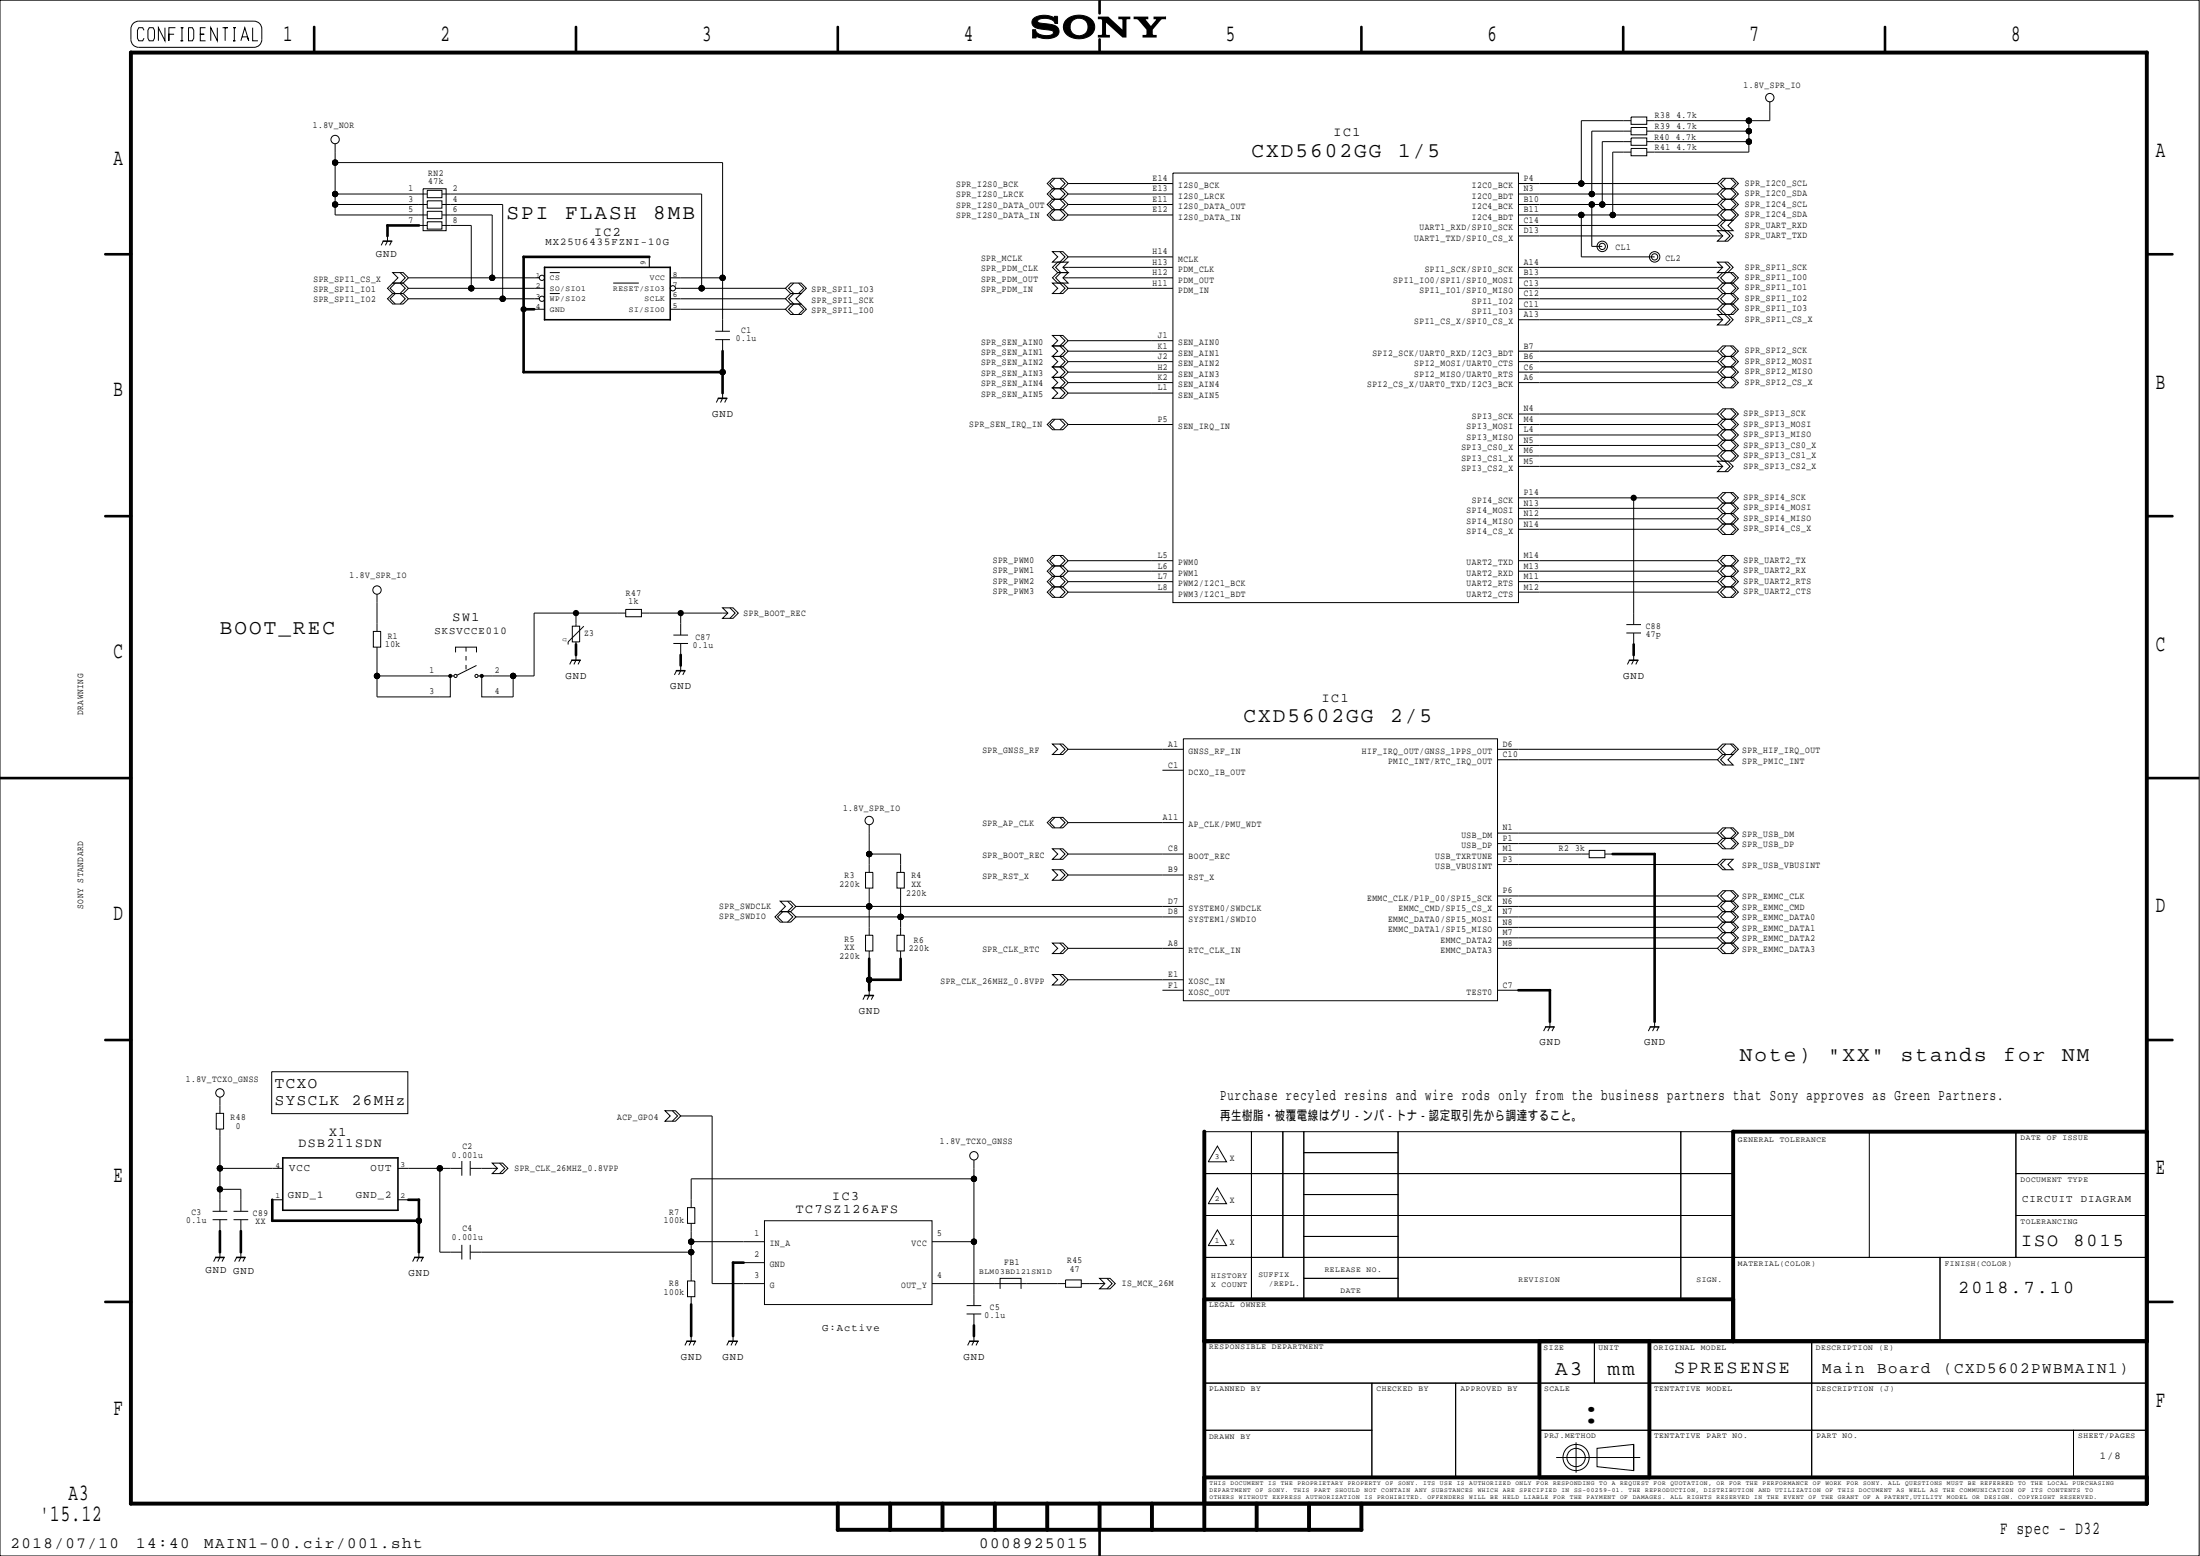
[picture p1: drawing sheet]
<svg xmlns="http://www.w3.org/2000/svg" width="420mm" height="297mm" viewBox="0 0 420 297" stroke-linecap="round" stroke-linejoin="round" font-family="sans-serif">
<g fill="none" stroke="#000" stroke-width=".19">
<path d="M0 0h420v297h-420zM25.4 4.5l.5-.3 .6-.2h22a1.5 1.5 0 0 1 1.5 1.5v2a1.5 1.5 0 0 1-1.5 1.5h-22a1.5 1.5 0 0 1-1.5-1.5v-2.3zM27.5 5.8l-.2-.5h-.8l-.2 .5v1.5l.2 .5h.8l.2-.5M28.5 5.3h.8l.2 .5v1.5l-.2 .5h-.8l-.2-.5v-1.5zM31.5 5.3v2.5l-1.2-2.5v2.5M33.5 5.3h-1.2v2.5v-1.3h1M34.5 5.3h.5h-.2v2.5h-.3h.5M36 5.3h.8l.2 .5v1.5l-.2 .5h-.8zM39.3 5.3h-1v1.2h.7h-.7v1.3h1M41.5 5.3v2.5l-1.2-2.5v2.5M42.5 5.3h1h-.5v2.5M44.5 5.3h.5h-.2v2.5h-.3h.5"/>
<path d="M46.3 7h1l.2 .8-.7-2.5-.8 2.5M48.3 5.3v2.5h1M197.4 3.5a4.3 4.3 0 0 1 4-.2v-.2h.6v1.4l-.5-.1a2.39 2.39 0 0 0-3-.7 .36 .36 0 0 0-.3 .4 .36 .36 0 0 0 .4 .3l.7 .1a4.2 4.2 0 0 1 2.7 .7 1.26 1.26 0 0 1 .1 1.4 1.26 1.26 0 0 1-1.2 .7 5.3 5.3 0 0 1-3.1-.3v.2h-.6v-1.5h.6a1.55 1.55 0 0 0 1.8 1.1 1.42 1.42 0 0 0 1.6-.5v-.2a3 3 0 0 0-2.1-.5l-1-.2a1.12 1.12 0 0 1-.9-.7 1.12 1.12 0 0 1 .2-1.2zM197.8 7v.2M201.4 3.1v.2M203.7 3.8l.7-.6 1.1-.3h1.1l1 .3 .7 .4 .6 .7 .2 .8-.2 .8-.6 .8-1.1 .6-1.3 .1-1.3-.3-.9-.6-.5-.8-.1-1zM222.6 3.2v.5M338 19.4v3.6h-23.5M64 31h74v32.2M64 27.4v13.6h17.6M64 39h17.6M64 37h17.6"/>
<path d="M80.8 36h4.4v8h-4.4zM81.6 38.3h2.8v1.4h-2.8zM81.6 36.3h2.8v1.4h-2.8zM84.4 39h11.6v18M84.4 37h49.6v18M200 37l1-1h2l1 1-1 1h-2zM200 39l1-1h2l1 1-1 1h-2zM201 34h2l1 1-1 1h-2l-1-1zM201.5 34l-1 1 1 1-1 1 1 1-1 1 1 1-1 1 1 1M202.4 34l1 1-1 1 1 1-1 1 1 1-1 1 1 1-1 1M204 39h20M204 37h20"/>
<path d="M204 35h20M224 33h66v82h-66zM290 39h38M290 37h38M290 35h38M304 39v8h2M311.5 26.3h3v1.4h-3zM311.5 28.3h3v1.4h-3zM311.5 22.3h3v1.4h-3zM311.5 24.3h3v1.4h-3zM311.5 27h-5.5v12M311.5 29h-3.5v12"/>
<path d="M311.5 23h-9.5v12M311.5 25h-7.5v12M314.5 27h19.5M314.5 25h19.5M328 37l1-1h2l1 1-1 1h-2zM329 34h2l1 1-1 1h-2l-1-1zM329 38h2l1 1-1 1h-2l-1-1zM329.6 34l-1 1 1 1-1 1 1 1-1 1 1 1-1 1 1 1-1 1 1 1M330.5 34l1 1-1 1 1 1-1 1 1 1-1 1 1 1-1 1M334 23v6h-19.5M73.2 46l-.4 .8M74 57l1-1h2l1 1-1 1h-2z"/>
<path d="M74 45v1l-.4 .8M74.8 46l-.4 .8M75 52h2l1 1-1 1h-2l1-1zM75 54h2l1 1-1 1h-2l-1-1zM75.5 54l-1 1 1 1-1 1 1 1M76.4 52l1 1-1 1 1 1-1 1 1 1-1 1M78 53h25M78 55h26M78 57h25M80 43h1.6M81.6 42.3h2.8v1.4h-2.8zM81.6 40.3h2.8v1.4h-2.8z"/>
<path d="M84.4 43h5.6v12M84.4 41h9.6v12M102 59h2M105 52h1.9M105 56h1.9M117.1 54h4.9M124 49v2M128 53h10M128 59h22M128 57h22M129 55h21M151 56h2l-1 1 1 1h-2l-1-1z"/>
<path d="M151 58h2l1 1-1 1h-2l-1-1zM151 54h2l1 1-1 1h-2l-1-1zM151.6 54l-1 1 1 1-1 1 1 1-1 1 1 1M152.5 58l1 1-1 1M152.5 54l1 1-1 1M201 54h2l1 1-1 1h-2l1-1zM201 48h2l1 1-1 1h-2l1-1zM201 51l1-1h2l-1 1 1 1h-2zM201 40h2l1 1-1 1h-2l-1-1zM202 52h2l-1 1 1 1h-2l-1-1zM202.4 54l1 1-1 1M202.4 48l1 1-1 1"/>
<path d="M202.6 50l-1 1 1 1-1 1 1 1M203 53h21M203 51h21M204 41h20M204 55h20M204 49h20M290 53h38M290 45h39M290 51h39M290 43h38M290 41h38M290 59h38"/>
<path d="M290 55h38M290 57h38M302 41v8h14M328 43l1-1h2l-1 1 1 1h-2zM328 44h2l1 1-1 1h-2l1-1zM328 50h2l1 1-1 1h-2l1-1zM328 57l1-1h2l1 1-1 1h-2zM329 40h2l1 1-1 1h-2l-1-1zM329 52h2l1 1-1 1h-2l-1-1zM329 54h2l1 1-1 1h-2l-1-1zM329 58h2l1 1-1 1h-2l-1-1zM329.4 44l1 1-1 1"/>
<path d="M329.4 50l1 1-1 1M329.6 52l-1 1 1 1-1 1 1 1-1 1 1 1-1 1 1 1M330.5 52l1 1-1 1 1 1-1 1 1 1-1 1 1 1-1 1M136.6 63.2h2.8M136.6 64.8h2.8M137.2 76l-.4 .8M138 64.8v2.2M138 75v1l-.4 .8M138.8 76l-.4 .8M201 64h2l1 1-1 1h-2l1-1zM201 66h2l1 1-1 1h-2l1-1zM201 68h2l1 1-1 1h-2l1-1z"/>
<path d="M201 70h2l1 1-1 1h-2l1-1zM201 72h2l1 1-1 1h-2l1-1zM201 74h2l1 1-1 1h-2l1-1zM202.4 64l1 1-1 1 1 1-1 1 1 1-1 1 1 1-1 1 1 1-1 1 1 1-1 1M204 73h20M204 71h20M204 69h20M204 67h20M204 75h20M204 65h20M290 61h39M290 79h38"/>
<path d="M290 73h38M290 71h38M290 69h38M290 67h38M328 60h2l1 1-1 1h-2l1-1zM328 71l1-1h2l1 1-1 1h-2zM328 79l1-1h2l1 1-1 1h-2zM329 66h2l1 1-1 1h-2l-1-1zM329 68h2l1 1-1 1h-2l-1-1zM329 72h2l1 1-1 1h-2l-1-1zM329.4 60l1 1-1 1M329.6 66l-1 1 1 1-1 1 1 1-1 1 1 1-1 1 1 1"/>
<path d="M329.6 78l-1 1 1 1-1 1 1 1-1 1 1 1-1 1 1 1-1 1 1 1M330.5 66l1 1-1 1 1 1-1 1 1 1-1 1 1 1-1 1M330.5 78l1 1-1 1 1 1-1 1 1 1-1 1 1 1-1 1 1 1-1 1M200 81l1-1h2l1 1-1 1h-2zM201.5 80l-1 1 1 1M202.4 80l1 1-1 1M204 81h20M290 89h39M290 99h38M290 97h38M290 95h38M290 87h38"/>
<path d="M290 85h38M290 83h38M290 81h38M312 95v24.2M328 88h2l1 1-1 1h-2l1-1zM328 85l1-1h2l1 1-1 1h-2zM328 99l1-1h2l1 1-1 1h-2zM329 80h2l1 1-1 1h-2l-1-1zM329 82h2l1 1-1 1h-2l-1-1zM329 86h2l1 1-1 1h-2l-1-1zM329 96h2l1 1-1 1h-2l-1-1zM329 94h2l1 1-1 1h-2l-1-1z"/>
<path d="M329.4 88l1 1-1 1M329.6 94l-1 1 1 1-1 1 1 1-1 1 1 1-1 1 1 1M330.5 94l1 1-1 1 1 1-1 1 1 1-1 1 1 1-1 1M72 113.4v7.1M109.3 119.5h1.4v3h-1.4zM110 117v2.5M111.5 119.5l-3 3v.5M119.5 116.3h3v1.4h-3zM119.5 117h-17.5v12h-10.7M122.5 117h16.5M130 117v4.2M138 116h2l1 1-1 1h-2l1-1z"/>
<path d="M139.4 116l1 1-1 1M200 109l1-1h2l1 1-1 1h-2zM200 111l1-1h2l1 1-1 1h-2zM200 113l1-1h2l1 1-1 1h-2zM200 107l1-1h2l1 1-1 1h-2zM201.5 106l-1 1 1 1-1 1 1 1-1 1 1 1-1 1 1 1M202.4 106l1 1-1 1 1 1-1 1 1 1-1 1 1 1-1 1M204 113h20M204 111h20M204 109h20M204 107h20M290 113h38"/>
<path d="M290 111h38M290 109h38M290 107h38M290 101h38M310.6 119.2h2.8M328 107l1-1h2l1 1-1 1h-2zM328 113l1-1h2l1 1-1 1h-2zM329 100h2l1 1-1 1h-2l-1-1zM329 108h2l1 1-1 1h-2l-1-1zM329 110h2l1 1-1 1h-2l-1-1zM329.6 106l-1 1 1 1-1 1 1 1-1 1 1 1-1 1 1 1M330.5 106l1 1-1 1 1 1-1 1 1 1-1 1 1 1-1 1"/>
<path d="M71.3 120.5h1.4v3h-1.4zM72 123.5v9.5h14v-4M72 129h14.7M87 124.5v-1h4v1M89 123.5v.9M89 125.2v.9M89 126.9v.9M91 127l-3.7 1.9M92 129v4h6v-4M109.2 126l-.4 .8M110 122.5v.5M110 125v1l-.4 .8"/>
<path d="M110.8 126l-.4 .8M128.6 122.8h2.8M128.6 121.2h2.8M129.2 128l-.4 .8M130 122.8v2.2M130 127v1l-.4 .8M130.8 128l-.4 .8M310.6 120.8h2.8M311.2 126l-.4 .8M312 120.8v2.2M312 125v1l-.4 .8M312.8 126l-.4 .8"/>
<path d="M166 157.4v9.1M200 157l1-1h2l1 1-1 1h-2zM201 142h2l1 1-1 1h-2l1-1zM201.5 156l-1 1 1 1M202.4 142l1 1-1 1M202.4 156l1 1-1 1M204 143h22M204 157h22M222 147h4M226 141h60v50h-60zM286 159h42M286 145h42"/>
<path d="M286 143h42M329 144h2l-1 1 1 1h-2l-1-1zM329 142h2l1 1-1 1h-2l-1-1zM329 158h2l1 1-1 1h-2l-1-1zM329.6 142l-1 1 1 1-1 1 1 1M329.6 158l-1 1 1 1-1 1 1 1M330.5 142l1 1-1 1M330.5 158l1 1-1 1 1 1-1 1M148 175l1-1h2l1 1-1 1h-2zM149 172h2l1 1-1 1h-2l1-1zM149.5 174l-1 1 1 1M150.4 172l1 1-1 1 1 1-1 1"/>
<path d="M152 175h74M152 173h74M165.3 178.5h1.4v3h-1.4zM165.3 166.5h1.4v3h-1.4zM166 169.5v9M166 163h6v3.5M171.3 178.5h1.4v3h-1.4zM171.3 166.5h1.4v3h-1.4zM172 169.5v9M201 162h2l1 1-1 1h-2l1-1zM201 166h2l1 1-1 1h-2l1-1zM202.4 162l1 1-1 1"/>
<path d="M202.4 166l1 1-1 1M204 163h22M204 167h22M286 163h17.5M286 179h42M286 177h42M286 175h42M286 173h42M286 171h42M286 165h42M286 161h42M303.5 162.3h3v1.4h-3z"/>
<path d="M306.5 163h1.5M328 161l1-1h2l1 1-1 1h-2zM329 164h2l-1 1 1 1h-2l-1-1zM329 178h2l1 1-1 1h-2l-1-1zM329 170h2l1 1-1 1h-2l-1-1zM329 172h2l1 1-1 1h-2l-1-1zM329 174h2l1 1-1 1h-2l-1-1zM329 176h2l1 1-1 1h-2l-1-1zM329.6 164l-1 1 1 1M329.6 170l-1 1 1 1-1 1 1 1-1 1 1 1-1 1 1 1-1 1 1 1-1 1 1 1M330.5 170l1 1-1 1 1 1-1 1 1 1-1 1 1 1-1 1 1 1-1 1 1 1-1 1M165.2 190l-.4 .8"/>
<path d="M166 181.5v1.5M166 189v1l-.4 .8M166.8 190l-.4 .8M172 181.5v1.5M201 180h2l1 1-1 1h-2l1-1zM201 186h2l1 1-1 1h-2l1-1zM202.4 180l1 1-1 1M202.4 186l1 1-1 1M204 181h22M204 187h22M222 189h4M286 189h4"/>
<path d="M286 181h42M295.2 196l-.4 .8M296 195v1l-.4 .8M296.8 196l-.4 .8M315.2 196l-.4 .8M316 195v1l-.4 .8M316.8 196l-.4 .8M329 180h2l1 1-1 1h-2l-1-1zM41.3 212.5h1.4v3h-1.4zM42 209.4v3.1M42 215.5v15.7M51.9 204.6h26v8h-26z"/>
<path d="M127 212h2l1 1-1 1h-2l1-1zM128.4 212l1 1-1 1M130 213h6v32h10M230 216h9v8h-9zM232.5 218.8l1.8 3h-3.5zM239 216h6v8h-6zM245 216h4v8h-4zM249 216h18v4h-18zM267 216h54v8h-54zM321 216h10v8h-10zM331 216h54v24h-54zM357 216v24"/>
<path d="M385 216h25v8h-25zM40.6 231.2h2.8M40.6 232.8h2.8M42 232.8v2.2M42 239v1l-.4 .8M42 223h12M42 227h4v4.2M44.6 231.2h2.8M44.6 232.8h2.8M46 232.8v2.2M46 239v1l-.4 .8M52 229h2"/>
<path d="M76 223h12.2M76 229h2M80 239v1l-.4 .8M84 223v16h4.2M88.2 221.6v2.8M88.2 237.6v2.8M89.8 223h5.2M89.8 221.6v2.8M89.8 237.6v2.8M89.8 239h42.2M94 222h2l1 1-1 1h-2l1-1zM95.4 222l1 1-1 1"/>
<path d="M131.3 230.5h1.4v3h-1.4zM132 233.5v11M132 237h14M146 233h32v16h-32zM178 237h8M186 221.4v27.8M186 225h-54v5.5M230 224h9v8h-9zM230 232h9v8h-9zM232.5 234.8l1.8 3h-3.5zM232.5 226.8l1.8 3h-3.5zM239 224h6v8h-6z"/>
<path d="M239 232h6v8h-6zM245 224h4v8h-4zM245 232h4v8h-4zM249 220h18v4h-18zM249 228h18v4h-18zM249 224h18v4h-18zM249 236h18v4h-18zM249 232h18v4h-18zM267 224h54v8h-54zM267 232h54v8h-54zM321 224h10v8h-10zM321 232h10v8h-10z"/>
<path d="M385 224h25v8h-25zM385 232h25v8h-25zM41.2 240l-.4 .8M42.8 240l-.4 .8M45.2 240l-.4 .8M46.8 240l-.4 .8M79.2 240l-.4 .8M80.8 240l-.4 .8M131.2 256l-.4 .8M131.3 244.5h1.4v3h-1.4zM132 247.5v1.5M132 255v1l-.4 .8"/>
<path d="M132.8 256l-.4 .8M139.2 256l-.4 .8M140 255v1l-.4 .8M140.8 256l-.4 .8M142 241h4M178 245h25.5M184.6 249.2h2.8M184.6 250.8h2.8M185.2 256l-.4 .8M186 250.8v2.2M186 255v1l-.4 .8M186.8 256l-.4 .8"/>
<path d="M191 246v-2h4v2M203.5 244.3h3v1.4h-3zM206.5 245h4.5M210 244h2l1 1-1 1h-2l1-1zM211.4 244l1 1-1 1M230 240h9v8h-9zM230 256h64v8h-64zM239 240h10v8h-10zM249 240h18v4h-18zM249 244h18v4h-18zM267 240h54v8h-54zM294 256h10.5v8h-10.5z"/>
<path d="M304.5 256h10.5v8h-10.5zM315 256h31v8h-31zM321 240h10v8h-10zM331 240h39.5v16h-39.5zM346 256h64v8h-64zM370.5 240h39.5v16h-39.5zM230 264h32v9h-32zM230 273h32v9h-32zM262 264h16v18h-16zM278 264h16v18h-16zM294 264h21v9h-21zM294 273h21v9h-21z"/>
<path d="M297.2 278.2h16.1M301 275.3v5.8M312 275.7v5l-7-.7v-3.5l7-.8v5M315 264h31v9h-31zM315 273h31v9h-31zM346 273h50v9h-50zM346 264h64v9h-64zM396 273h14v9h-14z"/>
<circle cx="206.1" cy="5.1" r="1.71"/>
<circle cx="338" cy="18.6" r=".8"/>
<circle cx="64" cy="26.6" r=".8"/>
<circle cx="103.5" cy="57" r=".5"/>
<circle cx="103.5" cy="53" r=".5"/>
<circle cx="128.5" cy="55" r=".5"/>
<circle cx="306" cy="47" r=".6"/>
<circle cx="306" cy="47" r="1"/>
<circle cx="316" cy="49" r=".6"/>
<circle cx="316" cy="49" r="1"/>
<circle cx="72" cy="112.6" r=".8"/>
<circle cx="86" cy="129" r=".3"/>
<circle cx="87" cy="129" r=".3"/>
<circle cx="91" cy="129" r=".3"/>
<circle cx="92" cy="129" r=".3"/>
<circle cx="166" cy="156.6" r=".8"/>
<circle cx="42" cy="208.6" r=".8"/>
<circle cx="186" cy="220.6" r=".8"/>
<circle cx="301" cy="278.2" r="2.5"/>
<circle cx="301" cy="278.2" r="1.75"/>
</g>
<g fill="#000">
<path d="M24.7 9.9a.37 .37 0 0 1 .4-.2 .37 .37 0 0 1 .3 .3v277a.37 .37 0 0 1-.4 .4 .37 .37 0 0 1-.4-.4zM24.7 9.9l.3-.2h385a.37 .37 0 0 1 .4 .3 .37 .37 0 0 1-.4 .4h-385a.37 .37 0 0 1-.3-.5zM59.8 5l.2-.1 .3 .3v4.8l-.3 .3-.2-.3zM109.8 5l.2-.1 .3 .3v4.8l-.3 .3-.2-.3zM159.8 5l.2-.1 .3 .3v4.8l-.3 .3-.2-.3zM159.9 5l.3 .2v4.8l-.2 .2-.1-.2zM197.4 3.5a4.3 4.3 0 0 1 4-.2v-.2h.6v1.4l-.5-.1a2.39 2.39 0 0 0-3-.7 .36 .36 0 0 0-.3 .4 .36 .36 0 0 0 .4 .3l.7 .1a4.2 4.2 0 0 1 2.7 .7 1.26 1.26 0 0 1 .1 1.4 1.26 1.26 0 0 1-1.2 .7 5.3 5.3 0 0 1-3.1-.3v.2h-.6v-1.5h.6a1.55 1.55 0 0 0 1.8 1.1 1.34 1.34 0 0 0 1.6-.5l-.1-.3-.3-.2-1.9-.2a1.56 1.56 0 0 1-1.8-1.3zM203.7 3.7a3.6 3.6 0 0 1 5.2 .6l.2 .8h-1.3a1.71 1.71 0 0 0-1.7-1.6 1.71 1.71 0 0 0-1.7 1.6h-1.3l.2-.7zM203.1 5.1h1.3a1.71 1.71 0 0 0 1.7 1.7 1.71 1.71 0 0 0 1.7-1.7h1.3a2.74 2.74 0 0 1-3.4 2.3 2.51 2.51 0 0 1-2.6-2.3zM209.7 3.2h2l2.7 2.5-.1-1.9-.7-.1v-.5h2.3v.5l-.8 .1v3.4h-.7l-3.2-2.9v2.2l.2 .2h.6v.5h-2.3v-.5h.6l.2-.3v-2.6l-.2-.1h-.6zM209.8 0h.5v2.5l-.3 .3-.2-.3zM209.8 7.4l.2-.1 .3 .2v2.5l-.3 .3-.2-.3z"/>
<path d="M216.5 3.2h2.8v.5l-.5 .1 1 1.2 1-1.2-.1-.1h-.4v-.5h2.3v.5l-.8 .1-1.6 1.9v.9l.7 .1v.5h-2.7v-.5l.7-.1 .1-.9-1.7-1.9-.8-.1zM259.8 5l.2-.1 .3 .3v4.8l-.3 .3-.2-.3zM309.9 4.9h.2l.2 .3v4.8l-.3 .3-.2-.3v-4.8zM359.9 4.9h.2l.1 .3v4.8l-.2 .3-.2-.3v-4.8zM409.7 9.9a.37 .37 0 0 1 .4-.2 .37 .37 0 0 1 .3 .3v277a.37 .37 0 0 1-.4 .4 .37 .37 0 0 1-.4-.4zM20 48.3h5l.3 .2-.3 .3h-4.9l-.2-.3zM73.1 45.9h1.7l.2 .1-.2 .2h-1.6l-.1-.2zM73.8 42.9l.2-.1 .3 .2v2l-.3 .3-.2-.3zM73.9 42.8h6.1l.3 .2-.3 .3h-6l-.2-.1zM99.8 48.9l.2-.1 .3 .2v10l-.3 .3-.2-.3zM99.8 58.9l.3-.1 .2 .2v12l-.3 .3-.2-.3zM99.8 48.9l.2-.1h24l.3 .2-.3 .3h-24l-.2-.1z"/>
<path d="M99.9 58.8h2.1l.3 .2-.3 .3h-2l-.2-.1zM103.9 50.9l.3 .1v10l-.2 .2-.1-.2zM103.9 51l24.1-.1 .2 .1-.2 .2h-24zM127.9 51l.2-.1 .1 .1v10l-.2 .2-.1-.2zM409.9 48.3h5l.2 .2-.2 .3h-4.9l-.2-.3zM99.9 70.8h38.1l.3 .2-.3 .3h-38l-.2-.1zM103.9 61l24.1-.1 .2 .1-.2 .2h-24zM137.1 76l1.7-.1 .2 .1-.2 .2h-1.6zM137.9 66.8h.2l.2 .2v4l-.3 .3-.2-.3v-4zM137.9 70.8h.2l.2 .2v4l-.3 .3-.2-.3v-4zM19.9 98.4l.2-.1h4.9l.3 .2-.3 .3h-4.9l-.2-.1zM409.9 98.3h5l.2 .2-.2 .3h-4.9l-.2-.3z"/>
<path d="M109.1 126l1.7-.1 .2 .1-.2 .2h-1.6zM109.9 122.8h.2l.2 .2v2l-.3 .3-.2-.3v-2zM129.1 128l1.7-.1 .2 .1-.2 .2h-1.6zM129.8 124.9l.2-.1 .3 .2v2l-.3 .3-.2-.3zM311.1 125.9h1.7l.2 .1-.2 .2h-1.6l-.1-.2zM311.9 122.8h.2l.2 .2v2l-.3 .3-.2-.3v-2zM0 148.3h25l.3 .2-.3 .3h-25zM409.9 148.3h10.1v.5h-10l-.2-.3zM307.8 162.9l.2-.1h8l.3 .2-.3 .3h-8l-.2-.1zM315.9 162.8h.2l.2 .2v32l-.3 .3-.2-.3v-32zM20 198.3h5l.3 .2-.3 .3h-4.9l-.2-.3zM165.1 190l1.7-.1 .2 .1-.2 .2h-1.6z"/>
<path d="M165.9 186.8h.2l.2 .2v2l-.3 .3-.2-.3v-2zM165.9 182.8h.2l.2 .2v4l-.3 .3-.2-.3v-4zM165.8 186.9l.2-.1h6l.3 .2-.3 .3h-6l-.2-.1zM171.9 182.8h.2l.2 .2v4l-.3 .3-.2-.3v-4zM289.9 188.8h6.1l.3 .2-.3 .3h-6l-.2-.3zM295.1 196l1.7-.1 .2 .1-.2 .2h-1.6zM295.9 188.8h.2l.2 .2v6l-.3 .3-.2-.3v-6zM315.1 196l1.7-.1 .2 .1-.2 .2h-1.6zM409.9 198.3h5l.2 .2-.2 .3h-4.9l-.2-.3zM229.7 215.9a.37 .37 0 0 1 .4-.2 .37 .37 0 0 1 .3 .3v71a.37 .37 0 0 1-.4 .4 .37 .37 0 0 1-.4-.4zM330.7 215.9a.37 .37 0 0 1 .4-.2 .37 .37 0 0 1 .3 .3v40a.37 .37 0 0 1-.4 .4 .37 .37 0 0 1-.4-.4zM330.7 215.9l.3-.2h79a.37 .37 0 0 1 .4 .3 .37 .37 0 0 1-.4 .4h-79a.37 .37 0 0 1-.3-.5z"/>
<path d="M409.7 215.9a.37 .37 0 0 1 .4-.2 .37 .37 0 0 1 .3 .3v40a.37 .37 0 0 1-.4 .4 .37 .37 0 0 1-.4-.4zM41.8 234.9l.2-.1 .3 .2v4l-.3 .3-.2-.3zM45.8 234.9l.2-.1 .3 .2v4l-.3 .3-.2-.3zM51.8 228.9l.2-.1 .3 .2v4l-.3 .3-.2-.3zM51.8 232.9l.2-.1h28l.3 .2-.3 .3h-28l-.2-.1zM53.9 220.9l.3 .1v10l-.2 .2-.1-.2zM53.9 230.9h22.1l.2 .1-.2 .2h-22l-.1-.2zM53.9 220.9h22.1l.2 .1-.2 .2h-22l-.1-.2zM75.9 220.9l.3 .1v10l-.2 .2-.1-.2zM77.9 228.8h2.1l.3 .2-.3 .3h-2l-.2-.3zM79.8 228.9l.2-.1 .3 .2v4l-.3 .3-.2-.3zM79.9 232.8h.2l.2 .2v6l-.3 .3-.2-.3v-6z"/>
<path d="M19.9 248.4l.2-.1h4.9l.3 .2-.3 .3h-4.9l-.2-.1zM41.1 240l1.7-.1 .2 .1-.2 .2h-1.6zM45.1 239.9h1.7l.2 .1-.2 .2h-1.6l-.1-.2zM79.1 239.9h1.7l.2 .1-.2 .2h-1.6l-.1-.2zM131.1 256l1.7-.1 .2 .1-.2 .2h-1.6zM131.9 248.8h.2l.2 .2v6l-.3 .3-.2-.3v-6zM139.1 256l1.7-.1 .2 .1-.2 .2h-1.6zM139.8 240.9l.2-.1 .3 .2v14l-.3 .3-.2-.3zM139.8 240.9l.2-.1h2l.3 .2-.3 .3h-2l-.2-.1zM185.1 256l1.7-.1 .2 .1-.2 .2h-1.6zM185.9 252.8h.2l.2 .2v2l-.3 .3-.2-.3v-2zM229.7 247.9a.37 .37 0 0 1 .4-.2 .37 .37 0 0 1 .3 .3v8a.37 .37 0 0 1-.4 .4 .37 .37 0 0 1-.4-.4z"/>
<path d="M229.8 255.7h180.2a.37 .37 0 0 1 .4 .3 .37 .37 0 0 1-.4 .4h-180a.37 .37 0 0 1-.4-.3 .37 .37 0 0 1 .2-.4zM229.8 247.7h101.2a.37 .37 0 0 1 .4 .3 .37 .37 0 0 1-.4 .4h-101a.37 .37 0 0 1-.4-.3 .37 .37 0 0 1 .2-.4zM229.8 255.7h101.2a.37 .37 0 0 1 .4 .3 .37 .37 0 0 1-.4 .4h-101a.37 .37 0 0 1-.4-.3 .37 .37 0 0 1 .2-.4zM293.7 255.9a.37 .37 0 0 1 .4-.2 .37 .37 0 0 1 .3 .3v26a.37 .37 0 0 1-.4 .4 .37 .37 0 0 1-.4-.4zM293.8 255.7h21.2a.37 .37 0 0 1 .4 .3 .37 .37 0 0 1-.4 .4h-21a.37 .37 0 0 1-.4-.3 .37 .37 0 0 1 .2-.4zM314.8 255.7a.37 .37 0 0 1 .6 .3v26a.37 .37 0 0 1-.4 .4 .37 .37 0 0 1-.4-.4v-26zM330.7 247.9a.37 .37 0 0 1 .4-.2 .37 .37 0 0 1 .3 .3v8a.37 .37 0 0 1-.4 .4 .37 .37 0 0 1-.4-.4zM330.8 255.7h79.2a.37 .37 0 0 1 .4 .3 .37 .37 0 0 1-.4 .4h-79a.37 .37 0 0 1-.4-.3 .37 .37 0 0 1 .2-.4zM409.9 248.3h5l.2 .2-.2 .3h-4.9l-.2-.3zM24.7 286.9l.3-.2h385a.37 .37 0 0 1 .4 .3 .37 .37 0 0 1-.4 .4h-385a.37 .37 0 0 1-.3-.5zM159.8 286.7a.37 .37 0 0 1 .6 .3v5a.37 .37 0 0 1-.4 .4 .37 .37 0 0 1-.4-.4v-5zM159.8 291.7h100.2a.37 .37 0 0 1 .4 .3 .37 .37 0 0 1-.4 .4h-100a.37 .37 0 0 1-.4-.3 .37 .37 0 0 1 .2-.4z"/>
<path d="M169.7 286.9a.37 .37 0 0 1 .4-.2 .37 .37 0 0 1 .3 .3v5a.37 .37 0 0 1-.4 .4 .37 .37 0 0 1-.4-.4zM179.8 286.7a.37 .37 0 0 1 .6 .3v5a.37 .37 0 0 1-.4 .4 .37 .37 0 0 1-.4-.4v-5zM189.7 286.9a.37 .37 0 0 1 .4-.2 .37 .37 0 0 1 .3 .3v5a.37 .37 0 0 1-.4 .4 .37 .37 0 0 1-.4-.4zM199.8 286.7a.37 .37 0 0 1 .6 .3v5a.37 .37 0 0 1-.4 .4 .37 .37 0 0 1-.4-.4v-5zM209.7 286.9a.37 .37 0 0 1 .4-.2 .37 .37 0 0 1 .3 .3v5a.37 .37 0 0 1-.4 .4 .37 .37 0 0 1-.4-.4zM209.8 291.9l.2-.1 .3 .2v5h-.5zM219.8 286.7a.37 .37 0 0 1 .6 .3v5a.37 .37 0 0 1-.4 .4 .37 .37 0 0 1-.4-.4v-5zM229.7 281.9a.37 .37 0 0 1 .4-.2 .37 .37 0 0 1 .3 .3v5a.37 .37 0 0 1-.4 .4 .37 .37 0 0 1-.4-.4zM229.7 286.9a.37 .37 0 0 1 .4-.2 .37 .37 0 0 1 .3 .3v5a.37 .37 0 0 1-.4 .4 .37 .37 0 0 1-.4-.4zM229.7 281.9l.3-.2h180a.37 .37 0 0 1 .4 .3 .37 .37 0 0 1-.4 .4h-180a.37 .37 0 0 1-.3-.5zM229.7 286.9l.3-.2h180a.37 .37 0 0 1 .4 .3 .37 .37 0 0 1-.4 .4h-180a.37 .37 0 0 1-.3-.5zM239.8 286.7a.37 .37 0 0 1 .6 .3v5a.37 .37 0 0 1-.4 .4 .37 .37 0 0 1-.4-.4v-5z"/>
<path d="M249.8 286.7a.37 .37 0 0 1 .6 .3v5a.37 .37 0 0 1-.4 .4 .37 .37 0 0 1-.4-.4v-5zM259.7 286.9a.37 .37 0 0 1 .4-.2 .37 .37 0 0 1 .3 .3v5a.37 .37 0 0 1-.4 .4 .37 .37 0 0 1-.4-.4zM293.7 281.9l.3-.2h21a.37 .37 0 0 1 .4 .3 .37 .37 0 0 1-.4 .4h-21a.37 .37 0 0 1-.3-.5zM409.7 281.9a.37 .37 0 0 1 .4-.2 .37 .37 0 0 1 .3 .3v5a.37 .37 0 0 1-.4 .4 .37 .37 0 0 1-.4-.4z"/>
<circle cx="64" cy="39" r=".6"/>
<circle cx="64" cy="37" r=".6"/>
<circle cx="64" cy="31" r=".6"/>
<circle cx="302" cy="35" r=".6"/>
<circle cx="304" cy="39" r=".6"/>
<circle cx="304" cy="37" r=".6"/>
<circle cx="306" cy="39" r=".6"/>
<circle cx="334" cy="27" r=".6"/>
<circle cx="334" cy="25" r=".6"/>
<circle cx="334" cy="23" r=".6"/>
<circle cx="90" cy="55" r=".6"/>
<circle cx="94" cy="53" r=".6"/>
<circle cx="96" cy="57" r=".6"/>
<circle cx="100" cy="59" r=".6"/>
<circle cx="134" cy="55" r=".6"/>
<circle cx="138" cy="53" r=".6"/>
<circle cx="302" cy="41" r=".6"/>
<circle cx="308" cy="41" r=".6"/>
<circle cx="138" cy="71" r=".6"/>
<circle cx="312" cy="95" r=".6"/>
<circle cx="110" cy="117" r=".6"/>
<circle cx="130" cy="117" r=".6"/>
<circle cx="72" cy="129" r=".6"/>
<circle cx="86" cy="129" r=".3"/>
<circle cx="92" cy="129" r=".3"/>
<circle cx="98" cy="129" r=".6"/>
<circle cx="166" cy="173" r=".6"/>
<circle cx="166" cy="163" r=".6"/>
<circle cx="172" cy="175" r=".6"/>
<circle cx="166" cy="187" r=".6"/>
<circle cx="42" cy="227" r=".6"/>
<circle cx="42" cy="223" r=".6"/>
<circle cx="80" cy="233" r=".6"/>
<circle cx="84" cy="223" r=".6"/>
<circle cx="132" cy="239" r=".6"/>
<circle cx="132" cy="237" r=".6"/>
<circle cx="186" cy="225" r=".6"/>
<circle cx="186" cy="237" r=".6"/>
</g>
<text font-size="8" x="301.5" y="272.5">:</text>
<g font-size="4.5">
<text x="54.1" y="7.8">1</text>
<text x="84.1" y="7.8">2</text>
<text x="134.1" y="7.8">3</text>
<text x="184.1" y="7.8">4</text>
<text x="234.1" y="7.8">5</text>
<text x="284.1" y="7.8">6</text>
<text x="334.1" y="7.8">7</text>
<text x="384.1" y="7.8">8</text>
<text x="411.7" y="30">A</text>
<text x="21.7" y="31.5">A</text>
<text x="21.7" y="75.7">B</text>
<text x="411.7" y="74.2">B</text>
<text x="21.7" y="125.7">C</text>
<text x="411.7" y="124.2">C</text>
<text x="21.7" y="175.7">D</text>
<text x="411.7" y="174.2">D</text>
<text x="21.7" y="225.7">E</text>
<text x="411.7" y="224.2">E</text>
<text x="411.7" y="268.6">F</text>
<text x="21.7" y="270.1">F</text>
<text x="13.1" y="286.3">A3</text>
<text x="7.6" y="290.3">'15.12</text>
</g>
<g font-size="4">
<text x="239" y="30">CXD5602GG</text>
<text x="267" y="30">1/5</text>
<text x="96.8" y="41.8">SPI</text>
<text x="108" y="41.8">FLASH</text>
<text x="124.8" y="41.8">8MB</text>
<text x="42" y="121">BOOT_REC</text>
<text x="237.5" y="137.8">CXD5602GG</text>
<text x="265.5" y="137.8">2/5</text>
<text x="332.2" y="202.5">Note)</text>
<text x="349.1" y="202.5">&quot;XX&quot;</text>
<text x="363.1" y="202.5">stands</text>
<text x="382.7" y="202.5">for</text>
<text x="393.9" y="202.5">NM</text>
<text x="297" y="262.5">A3</text>
<text x="307" y="262.5">mm</text>
</g>
<g font-size="3.5">
<text x="386" y="237.8">ISO</text>
<text x="396" y="237.8">8015</text>
<text x="374" y="246.8">2018.7.10</text>
<text x="319.7" y="262">SPRESENSE</text>
<text x="382" y="292.8">F spec - D32</text>
</g>
<g font-size="3">
<text x="52.5" y="207.8">TCXO</text>
<text x="52.5" y="211">SYSCLK</text>
<text x="67.2" y="211">26MHz</text>
<text x="233" y="210">Purchase recyled resins and wire rods only from the business partners that Sony approves as Green Partners.</text>
<text x="348" y="262">Main</text>
<text x="358.5" y="262">Board</text>
<text x="371.1" y="262">(CXD5602PWBMAIN1)</text>
<text x="2" y="295.5">2018/07/10</text>
<text x="26" y="295.5">14:40</text>
<text x="39" y="295.5">MAIN1-00.cir/001.sht</text>
<text x="187" y="295.5">0008925015</text>
</g>
<g font-size="2.5">
<text x="254.7" y="26">IC1</text>
<text x="113.5" y="45">IC2</text>
<text x="86.5" y="118.5">SW1</text>
<text x="252.4" y="134">IC1</text>
<text x="233" y="213.8">再生樹脂・被覆電線はグリ－ンパ－トナ－認定取引先から調達すること。</text>
<text x="57" y="219">DSB211SDN</text>
<text x="62.9" y="216.8">X1</text>
<text x="152" y="231.6">TC7SZ126AFS</text>
<text x="159" y="229">IC3</text>
</g>
<g font-size="2">
<text x="104.2" y="46.8">MX25U6435FZNI-10G</text>
<text x="71.8" y="49">GND</text>
<text x="136" y="79.5">GND</text>
<text x="83" y="121">SKSVCCE010</text>
<text x="108" y="129.5">GND</text>
<text x="128" y="131.5">GND</text>
<text x="310" y="129.5">GND</text>
<text x="164" y="193.5">GND</text>
<text x="294" y="199.5">GND</text>
<text x="314" y="199.5">GND</text>
<text x="55.3" y="223.5">VCC</text>
<text x="70.8" y="223.5">OUT</text>
<text x="55" y="228.8">GND_1</text>
<text x="68" y="228.8">GND_2</text>
<text x="386.2" y="229.5">CIRCUIT</text>
<text x="397.4" y="229.5">DIAGRAM</text>
<text x="39.3" y="243">GND GND</text>
<text x="78" y="243.5">GND</text>
<text x="157" y="254">G:Active</text>
<text x="130" y="259.5">GND</text>
<text x="138" y="259.5">GND</text>
<text x="184" y="259.5">GND</text>
<text x="401" y="278.5">1/8</text>
</g>
<g font-size="1.8">
<text x="333" y="16.8">1.8V_SPR_IO</text>
<text x="316" y="22.4">R38</text>
<text x="320.1" y="22.4">4.7k</text>
<text x="59.8" y="24.3">1.8V_NOR</text>
<text x="315.9" y="26.7">R40</text>
<text x="316" y="28.7">R41</text>
<text x="316" y="24.7">R39</text>
<text x="320" y="26.7">4.7k</text>
<text x="320.1" y="28.7">4.7k</text>
<text x="320.1" y="24.7">4.7k</text>
<text x="81.8" y="33.6">RN2</text>
<text x="81.8" y="35.2">47k</text>
<text x="182.6" y="35.7">SPR_I2S0_BCK</text>
<text x="220.1" y="34.5">E14</text>
<text x="225" y="35.9">I2S0_BCK</text>
<text x="281.1" y="35.9">I2C0_BCK</text>
<text x="291" y="34.5">P4</text>
<text x="333.2" y="35.4">SPR_I2C0_SCL</text>
<text x="78" y="36.5">1</text>
<text x="78" y="38.5">3</text>
<text x="78" y="40.5">5</text>
<text x="86.5" y="36.5">2</text>
<text x="86.5" y="38.5">4</text>
<text x="86.5" y="40.5">6</text>
<text x="182.6" y="37.7">SPR_I2S0_LRCK</text>
<text x="182.6" y="39.7">SPR_I2S0_DATA_OUT</text>
<text x="182.6" y="41.7">SPR_I2S0_DATA_IN</text>
<text x="220.1" y="36.5">E13</text>
<text x="220.1" y="38.5">E11</text>
<text x="220.1" y="40.5">E12</text>
<text x="225" y="37.9">I2S0_LRCK</text>
<text x="225" y="39.9">I2S0_DATA_OUT</text>
<text x="225" y="41.9">I2S0_DATA_IN</text>
<text x="281.1" y="37.9">I2C0_BDT</text>
<text x="281.1" y="39.9">I2C4_BCK</text>
<text x="281.1" y="41.9">I2C4_BDT</text>
<text x="291" y="36.5">N3</text>
<text x="291" y="38.5">B10</text>
<text x="291" y="40.5">B11</text>
<text x="333.2" y="37.4">SPR_I2C0_SDA</text>
<text x="333.2" y="41.4">SPR_I2C4_SDA</text>
<text x="333.2" y="39.4">SPR_I2C4_SCL</text>
<text x="78" y="42.5">7</text>
<text x="86.5" y="42.5">8</text>
<text x="270.1" y="45.9">UART1_TXD/SPI0_CS_X</text>
<text x="271.1" y="43.9">UART1_RXD/SPI0_SCK</text>
<text x="291" y="42.5">C14</text>
<text x="291" y="44.5">D13</text>
<text x="308.5" y="47.8">CL1</text>
<text x="333.2" y="43.5">SPR_UART_RXD</text>
<text x="333.2" y="45.5">SPR_UART_TXD</text>
<text x="59.9" y="53.8">SPR_SPI1_CS_X</text>
<text x="187.4" y="49.8">SPR_MCLK</text>
<text x="187.4" y="53.8">SPR_PDM_OUT</text>
<text x="187.4" y="51.8">SPR_PDM_CLK</text>
<text x="220.1" y="48.5">H14</text>
<text x="220.1" y="50.5">H13</text>
<text x="220.1" y="52.5">H12</text>
<text x="225" y="49.9">MCLK</text>
<text x="225" y="51.9">PDM_CLK</text>
<text x="225" y="53.9">PDM_OUT</text>
<text x="266.1" y="53.9">SPI1_IO0/SPI1/SPI0_MOSI</text>
<text x="272.1" y="51.9">SPI1_SCK/SPI0_SCK</text>
<text x="291" y="50.5">A14</text>
<text x="291" y="52.5">B13</text>
<text x="318" y="49.8">CL2</text>
<text x="333.2" y="51.5">SPR_SPI1_SCK</text>
<text x="333.2" y="53.4">SPR_SPI1_IO0</text>
<text x="59.9" y="57.7">SPR_SPI1_IO2</text>
<text x="59.9" y="55.7">SPR_SPI1_IO1</text>
<text x="155" y="57.8">SPR_SPI1_SCK</text>
<text x="155" y="59.7">SPR_SPI1_IO0</text>
<text x="155" y="55.7">SPR_SPI1_IO3</text>
<text x="187.4" y="55.8">SPR_PDM_IN</text>
<text x="220.1" y="54.5">H11</text>
<text x="225" y="55.9">PDM_IN</text>
<text x="271.1" y="55.9">SPI1_IO1/SPI0_MISO</text>
<text x="281.1" y="57.9">SPI1_IO2</text>
<text x="281.1" y="59.9">SPI1_IO3</text>
<text x="291" y="54.5">C13</text>
<text x="291" y="56.5">C12</text>
<text x="291" y="58.5">C11</text>
<text x="333.2" y="55.4">SPR_SPI1_IO1</text>
<text x="333.2" y="57.4">SPR_SPI1_IO2</text>
<text x="333.2" y="59.4">SPR_SPI1_IO3</text>
<text x="140.6" y="65.2">0.1u</text>
<text x="141.5" y="63.6">C1</text>
<text x="187.4" y="65.8">SPR_SEN_AIN0</text>
<text x="221.1" y="64.5">J1</text>
<text x="225" y="65.9">SEN_AIN0</text>
<text x="270.1" y="61.9">SPI1_CS_X/SPI0_CS_X</text>
<text x="291" y="60.5">A13</text>
<text x="333.2" y="61.5">SPR_SPI1_CS_X</text>
<text x="187.4" y="67.8">SPR_SEN_AIN1</text>
<text x="187.4" y="69.8">SPR_SEN_AIN2</text>
<text x="187.4" y="71.8">SPR_SEN_AIN3</text>
<text x="221.1" y="66.5">K1</text>
<text x="221.1" y="68.5">J2</text>
<text x="221.1" y="70.5">H2</text>
<text x="225" y="67.9">SEN_AIN1</text>
<text x="225" y="69.9">SEN_AIN2</text>
<text x="225" y="71.9">SEN_AIN3</text>
<text x="262.1" y="67.9">SPI2_SCK/UART0_RXD/I2C3_BDT</text>
<text x="270.1" y="69.9">SPI2_MOSI/UART0_CTS</text>
<text x="270.1" y="71.9">SPI2_MISO/UART0_RTS</text>
<text x="291" y="66.5">B7</text>
<text x="291" y="68.5">B6</text>
<text x="291" y="70.5">C6</text>
<text x="333.2" y="67.4">SPR_SPI2_SCK</text>
<text x="333.2" y="69.4">SPR_SPI2_MOSI</text>
<text x="333.2" y="71.4">SPR_SPI2_MISO</text>
<text x="187.4" y="73.8">SPR_SEN_AIN4</text>
<text x="187.4" y="75.8">SPR_SEN_AIN5</text>
<text x="221.1" y="72.5">K2</text>
<text x="221.1" y="74.5">L1</text>
<text x="225" y="73.9">SEN_AIN4</text>
<text x="225" y="75.9">SEN_AIN5</text>
<text x="261.1" y="73.9">SPI2_CS_X/UART0_TXD/I2C3_BCK</text>
<text x="291" y="72.5">A6</text>
<text x="333.2" y="73.4">SPR_SPI2_CS_X</text>
<text x="185.1" y="81.4">SPR_SEN_IRQ_IN</text>
<text x="221.1" y="80.5">P5</text>
<text x="225" y="81.9">SEN_IRQ_IN</text>
<text x="280.1" y="81.9">SPI3_MOSI</text>
<text x="280.1" y="83.9">SPI3_MISO</text>
<text x="281.1" y="79.9">SPI3_SCK</text>
<text x="291" y="78.5">N4</text>
<text x="291" y="80.5">M4</text>
<text x="291" y="82.5">L4</text>
<text x="333" y="81.4">SPR_SPI3_MOSI</text>
<text x="333" y="83.4">SPR_SPI3_MISO</text>
<text x="333" y="79.4">SPR_SPI3_SCK</text>
<text x="279.1" y="85.9">SPI3_CS0_X</text>
<text x="279.1" y="87.9">SPI3_CS1_X</text>
<text x="279.1" y="89.9">SPI3_CS2_X</text>
<text x="291" y="84.5">N5</text>
<text x="291" y="86.5">M6</text>
<text x="291" y="88.5">M5</text>
<text x="333" y="89.5">SPR_SPI3_CS2_X</text>
<text x="333" y="85.4">SPR_SPI3_CS0_X</text>
<text x="333" y="87.4">SPR_SPI3_CS1_X</text>
<text x="281.1" y="95.9">SPI4_SCK</text>
<text x="291" y="94.5">P14</text>
<text x="333" y="95.4">SPR_SPI4_SCK</text>
<text x="280.1" y="97.9">SPI4_MOSI</text>
<text x="280.1" y="99.9">SPI4_MISO</text>
<text x="280.1" y="101.9">SPI4_CS_X</text>
<text x="291" y="96.5">N13</text>
<text x="291" y="98.5">N12</text>
<text x="291" y="100.5">N14</text>
<text x="333" y="97.4">SPR_SPI4_MOSI</text>
<text x="333" y="99.4">SPR_SPI4_MISO</text>
<text x="333" y="101.4">SPR_SPI4_CS_X</text>
<text x="189.6" y="107.4">SPR_PWM0</text>
<text x="221.1" y="106.5">L5</text>
<text x="225" y="107.9">PWM0</text>
<text x="280.1" y="107.9">UART2_TXD</text>
<text x="291" y="106.5">M14</text>
<text x="333" y="107.4">SPR_UART2_TX</text>
<text x="66.8" y="110.3">1.8V_SPR_IO</text>
<text x="119.6" y="113.7">R47</text>
<text x="189.6" y="109.4">SPR_PWM1</text>
<text x="189.6" y="111.4">SPR_PWM2</text>
<text x="189.6" y="113.4">SPR_PWM3</text>
<text x="221.1" y="108.5">L6</text>
<text x="221.1" y="110.5">L7</text>
<text x="221.1" y="112.5">L8</text>
<text x="225" y="109.9">PWM1</text>
<text x="225" y="111.9">PWM2/I2C1_BCK</text>
<text x="225" y="113.9">PWM3/I2C1_BDT</text>
<text x="280.1" y="109.9">UART2_RXD</text>
<text x="280.1" y="111.9">UART2_RTS</text>
<text x="280.1" y="113.9">UART2_CTS</text>
<text x="291" y="108.5">M13</text>
<text x="291" y="110.5">M11</text>
<text x="291" y="112.5">M12</text>
<text x="333" y="109.4">SPR_UART2_RX</text>
<text x="333" y="111.4">SPR_UART2_RTS</text>
<text x="333" y="113.4">SPR_UART2_CTS</text>
<text x="120.1" y="115.3">1k</text>
<text x="142" y="117.5">SPR_BOOT_REC</text>
<text x="73.6" y="123.5">10k</text>
<text x="74.1" y="121.9">R1</text>
<text x="111.6" y="121.4">Z3</text>
<text x="132.3" y="123.7">0.1u</text>
<text x="132.8" y="122.1">C87</text>
<text x="314.3" y="120.1">C88</text>
<text x="314.3" y="121.7">47p</text>
<text x="82" y="128.5">1</text>
<text x="94.5" y="128.5">2</text>
<text x="15.9" y="136.5" transform="rotate(-90 15.9 136.5)">DRAWNING</text>
<text x="82" y="132.5">3</text>
<text x="94.5" y="132.5">4</text>
<text x="187.6" y="143.8">SPR_GNSS_RF</text>
<text x="223.1" y="142.5">A1</text>
<text x="227" y="143.9">GNSS_RF_IN</text>
<text x="260.1" y="143.9">HIF_IRQ_OUT/GNSS_1PPS_OUT</text>
<text x="287" y="142.5">D6</text>
<text x="332.7" y="143.7">SPR_HIF_IRQ_OUT</text>
<text x="223.1" y="146.5">C1</text>
<text x="227" y="147.9">DCXO_IB_OUT</text>
<text x="265.1" y="145.9">PMIC_INT/RTC_IRQ_OUT</text>
<text x="287" y="144.5">C10</text>
<text x="332.7" y="145.8">SPR_PMIC_INT</text>
<text x="161" y="154.8">1.8V_SPR_IO</text>
<text x="187.6" y="157.7">SPR_AP_CLK</text>
<text x="222.1" y="156.5">A11</text>
<text x="227" y="157.9">AP_CLK/PMU_WDT</text>
<text x="279.1" y="159.9">USB_DM</text>
<text x="279.1" y="161.9">USB_DP</text>
<text x="287" y="158.5">N1</text>
<text x="287" y="160.5">P1</text>
<text x="332.7" y="159.7">SPR_USB_DM</text>
<text x="332.7" y="161.7">SPR_USB_DP</text>
<text x="161.3" y="167.7">R3</text>
<text x="174" y="167.7">R4</text>
<text x="187.6" y="163.8">SPR_BOOT_REC</text>
<text x="187.6" y="167.8">SPR_RST_X</text>
<text x="223.1" y="162.5">C8</text>
<text x="223.1" y="166.5">B9</text>
<text x="227" y="163.9">BOOT_REC</text>
<text x="227" y="167.9">RST_X</text>
<text x="274.1" y="163.9">USB_TXRTUNE</text>
<text x="274.1" y="165.9">USB_VBUSINT</text>
<text x="287" y="162.5">M1</text>
<text x="287" y="164.5">P3</text>
<text x="297.7" y="162.4">R2</text>
<text x="300.8" y="162.4">3k</text>
<text x="332.7" y="165.8">SPR_USB_VBUSINT</text>
<text x="15.9" y="173.5" transform="rotate(-90 15.9 173.5)">SONY STANDARD</text>
<text x="137.4" y="173.5">SPR_SWDCLK</text>
<text x="160.3" y="169.3">220k</text>
<text x="173" y="171.1">220k</text>
<text x="174" y="169.3">XX</text>
<text x="223.1" y="172.5">D7</text>
<text x="227" y="173.9">SYSTEM0/SWDCLK</text>
<text x="261.1" y="171.9">EMMC_CLK/P1P_00/SPI5_SCK</text>
<text x="267.1" y="173.9">EMMC_CMD/SPI5_CS_X</text>
<text x="287" y="170.5">P6</text>
<text x="287" y="172.5">N6</text>
<text x="332.7" y="171.7">SPR_EMMC_CLK</text>
<text x="332.7" y="173.7">SPR_EMMC_CMD</text>
<text x="137.4" y="175.4">SPR_SWDIO</text>
<text x="161.3" y="179.8">R5</text>
<text x="174.5" y="179.9">R6</text>
<text x="223.1" y="174.5">D8</text>
<text x="227" y="175.9">SYSTEM1/SWDIO</text>
<text x="265.1" y="175.9">EMMC_DATA0/SPI5_MOSI</text>
<text x="265.1" y="177.9">EMMC_DATA1/SPI5_MISO</text>
<text x="275.1" y="179.9">EMMC_DATA2</text>
<text x="287" y="174.5">N7</text>
<text x="287" y="176.5">N8</text>
<text x="287" y="178.5">M7</text>
<text x="332.7" y="179.7">SPR_EMMC_DATA2</text>
<text x="332.7" y="175.7">SPR_EMMC_DATA0</text>
<text x="332.7" y="177.7">SPR_EMMC_DATA1</text>
<text x="160.3" y="183.1">220k</text>
<text x="161.3" y="181.4">XX</text>
<text x="173.5" y="181.5">220k</text>
<text x="187.6" y="181.8">SPR_CLK_RTC</text>
<text x="223.1" y="180.5">A8</text>
<text x="227" y="181.9">RTC_CLK_IN</text>
<text x="275.1" y="181.9">EMMC_DATA3</text>
<text x="287" y="180.5">M8</text>
<text x="332.7" y="181.7">SPR_EMMC_DATA3</text>
<text x="179.6" y="187.8">SPR_CLK_26MHZ_0.8VPP</text>
<text x="223.1" y="186.5">E1</text>
<text x="223.1" y="188.5">F1</text>
<text x="227" y="187.9">XOSC_IN</text>
<text x="227" y="189.9">XOSC_OUT</text>
<text x="280.1" y="189.9">TEST0</text>
<text x="287" y="188.5">C7</text>
<text x="35.5" y="206.6">1.8V_TCXO_GNSS</text>
<text x="44.1" y="213.8">R48</text>
<text x="45.1" y="215.4">0</text>
<text x="117.9" y="213.8">ACP_GPO4</text>
<text x="86.3" y="221">0.001u</text>
<text x="88.3" y="219.4">C2</text>
<text x="179.5" y="218.3">1.8V_TCXO_GNSS</text>
<text x="234.9" y="221.6">X</text>
<text x="98.3" y="223.5">SPR_CLK_26MHZ_0.8VPP</text>
<text x="35.6" y="233.5">0.1u</text>
<text x="36.6" y="231.9">C3</text>
<text x="48.3" y="232.1">C89</text>
<text x="48.8" y="233.7">XX</text>
<text x="126.8" y="233.5">100k</text>
<text x="127.8" y="231.9">R7</text>
<text x="234.9" y="229.6">X</text>
<text x="86.3" y="236.7">0.001u</text>
<text x="88.3" y="235.1">C4</text>
<text x="144.1" y="236">1</text>
<text x="147" y="237.9">IN_A</text>
<text x="174.1" y="237.9">VCC</text>
<text x="179" y="236">5</text>
<text x="234.9" y="237.6">X</text>
<text x="127.8" y="245.6">R8</text>
<text x="144.1" y="240">2</text>
<text x="144.1" y="244">3</text>
<text x="147" y="241.9">GND</text>
<text x="147" y="245.9">G</text>
<text x="172.1" y="245.9">OUT_Y</text>
<text x="179" y="244">4</text>
<text x="191.8" y="241.4">FB1</text>
<text x="203.8" y="241.2">R45</text>
<text x="204.3" y="242.8">47</text>
<text x="214.3" y="245.5">IS_MCK_26M</text>
<text x="126.8" y="247.2">100k</text>
<text x="188" y="251.7">0.1u</text>
<text x="189" y="250.1">C5</text>
</g>
<g font-size="1.5">
<text x="102.4" y="53">1</text>
<text x="105" y="53.5">CS</text>
<text x="123.3" y="50.5" transform="rotate(-90 123.3 50.5)">9</text>
<text x="124.1" y="53.5">VCC</text>
<text x="128.5" y="52.8">8</text>
<text x="102.4" y="55">2</text>
<text x="102.4" y="57">3</text>
<text x="102.4" y="59">4</text>
<text x="105" y="55.5">SO/SIO1</text>
<text x="105" y="57.5">WP/SIO2</text>
<text x="105" y="59.5">GND</text>
<text x="117.1" y="55.5">RESET/SIO3</text>
<text x="120.1" y="59.5">SI/SIO0</text>
<text x="123.1" y="57.5">SCLK</text>
<text x="128.5" y="58.8">5</text>
<text x="128.5" y="56.8">6</text>
<text x="128.5" y="54.8">7</text>
<text x="232" y="221.2">3</text>
<text x="331.9" y="218">GENERAL</text>
<text x="339.9" y="218">TOLERANCE</text>
<text x="385.9" y="217.6">DATE</text>
<text x="390.9" y="217.6">OF</text>
<text x="393.9" y="217.6">ISSUE</text>
<text x="52.6" y="223">4</text>
<text x="76.5" y="222.8">3</text>
<text x="385.9" y="225.6">DOCUMENT</text>
<text x="394.9" y="225.6">TYPE</text>
<text x="52.6" y="228.8">1</text>
<text x="76.5" y="228.8">2</text>
<text x="232" y="229.2">2</text>
<text x="385.9" y="233.6">TOLERANCING</text>
<text x="232" y="237.2">1</text>
<text x="187" y="243.3">BLM03BD121SN1D</text>
<text x="231.3" y="244">HISTORY</text>
<text x="231.3" y="245.7">X</text>
<text x="233.3" y="245.7">COUNT</text>
<text x="240.3" y="243.9">SUFFIX</text>
<text x="242.3" y="245.6">/REPL.</text>
<text x="253" y="242.8">RELEASE</text>
<text x="261" y="242.8">NO.</text>
<text x="290" y="244.8">REVISION</text>
<text x="324" y="244.8">SIGN.</text>
<text x="331.9" y="241.6">MATERIAL(COLOR)</text>
<text x="371.4" y="241.6">FINISH(COLOR)</text>
<text x="230.9" y="249.6">LEGAL</text>
<text x="236.9" y="249.6">OWNER</text>
<text x="256" y="246.8">DATE</text>
<text x="230.9" y="257.6">RESPONSIBLE</text>
<text x="242.9" y="257.6">DEPARTMENT</text>
<text x="294.8" y="257.8">SIZE</text>
<text x="305.3" y="257.8">UNIT</text>
<text x="315.8" y="257.8">ORIGINAL</text>
<text x="324.8" y="257.8">MODEL</text>
<text x="346.8" y="257.8">DESCRIPTION</text>
<text x="358.8" y="257.8">(E)</text>
<text x="230.9" y="265.6">PLANNED</text>
<text x="238.9" y="265.6">BY</text>
<text x="262.9" y="265.6">CHECKED</text>
<text x="270.9" y="265.6">BY</text>
<text x="278.9" y="265.6">APPROVED</text>
<text x="287.9" y="265.6">BY</text>
<text x="294.9" y="265.6">SCALE</text>
<text x="315.9" y="265.6">TENTATIVE</text>
<text x="325.9" y="265.6">MODEL</text>
<text x="346.9" y="265.6">DESCRIPTION</text>
<text x="358.9" y="265.6">(J)</text>
<text x="230.9" y="274.7">DRAWN</text>
<text x="236.9" y="274.7">BY</text>
<text x="294.9" y="274.6">PRJ.METHOD</text>
<text x="315.9" y="274.6">TENTATIVE</text>
<text x="325.9" y="274.6">PART</text>
<text x="330.9" y="274.6">NO.</text>
<text x="346.9" y="274.6">PART</text>
<text x="351.9" y="274.6">NO.</text>
<text x="396.9" y="274.6">SHEET/PAGES</text>
</g>
<g font-size="1.2">
<text x="107.5" y="121.8" transform="rotate(90 107.5 121.8)">U</text>
<text x="231" y="283.4">THIS</text>
<text x="231" y="284.8">DEPARTMENT</text>
<text x="231" y="286.2">OTHERS</text>
<text x="235" y="283.4">DOCUMENT</text>
<text x="236.6" y="286.2">WITHOUT</text>
<text x="239.8" y="284.8">OF</text>
<text x="242.2" y="283.4">IS</text>
<text x="242.2" y="284.8">SONY.</text>
<text x="243" y="286.2">EXPRESS</text>
<text x="244.6" y="283.4">THE</text>
<text x="247" y="284.8">THIS</text>
<text x="247.8" y="283.4">PROPRIETARY</text>
<text x="249.4" y="286.2">AUTHORIZATION</text>
<text x="251" y="284.8">PART</text>
<text x="255" y="284.8">SHOULD</text>
<text x="257.4" y="283.4">PROPERTY</text>
<text x="260.6" y="284.8">NOT</text>
<text x="260.6" y="286.2">IS</text>
<text x="263" y="286.2">PROHIBITED.</text>
<text x="263.8" y="284.8">CONTAIN</text>
<text x="264.6" y="283.4">OF</text>
<text x="267" y="283.4">SONY.</text>
<text x="270.2" y="284.8">ANY</text>
<text x="271.8" y="283.4">ITS</text>
<text x="272.6" y="286.2">OFFENDERS</text>
<text x="273.4" y="284.8">SUBSTANCES</text>
<text x="275" y="283.4">USE</text>
<text x="278.2" y="283.4">IS</text>
<text x="280.6" y="283.4">AUTHORIZED</text>
<text x="280.6" y="286.2">WILL</text>
<text x="282.2" y="284.8">WHICH</text>
<text x="284.6" y="286.2">BE</text>
<text x="287" y="284.8">ARE</text>
<text x="287" y="286.2">HELD</text>
<text x="289.4" y="283.4">ONLY</text>
<text x="290.2" y="284.8">SPECIFIED</text>
<text x="291" y="286.2">LIABLE</text>
<text x="293.4" y="283.4">FOR</text>
<text x="296.6" y="283.4">RESPONDING</text>
<text x="296.6" y="286.2">FOR</text>
<text x="298.2" y="284.8">IN</text>
<text x="299.8" y="286.2">THE</text>
<text x="300.6" y="284.8">SS-00259-01.</text>
<text x="303" y="286.2">PAYMENT</text>
<text x="305.4" y="283.4">TO</text>
<text x="307.8" y="283.4">A</text>
<text x="309.4" y="283.4">REQUEST</text>
<text x="309.4" y="286.2">OF</text>
<text x="311" y="284.8">THE</text>
<text x="311.8" y="286.2">DAMAGES.</text>
<text x="314.2" y="284.8">REPRODUCTION,</text>
<text x="315.8" y="283.4">FOR</text>
<text x="319" y="283.4">QUOTATION,</text>
<text x="319" y="286.2">ALL</text>
<text x="322.2" y="286.2">RIGHTS</text>
<text x="325.4" y="284.8">DISTRIBUTION</text>
<text x="327.8" y="283.4">OR</text>
<text x="327.8" y="286.2">RESERVED</text>
<text x="330.2" y="283.4">FOR</text>
<text x="333.4" y="283.4">THE</text>
<text x="335" y="286.2">IN</text>
<text x="335.8" y="284.8">AND</text>
<text x="336.6" y="283.4">PERFORMANCE</text>
<text x="337.4" y="286.2">THE</text>
<text x="339" y="284.8">UTILIZATION</text>
<text x="340.6" y="286.2">EVENT</text>
<text x="345.4" y="286.2">OF</text>
<text x="346.2" y="283.4">OF</text>
<text x="347.8" y="286.2">THE</text>
<text x="348.6" y="283.4">WORK</text>
<text x="348.6" y="284.8">OF</text>
<text x="351" y="284.8">THIS</text>
<text x="351" y="286.2">GRANT</text>
<text x="352.6" y="283.4">FOR</text>
<text x="355" y="284.8">DOCUMENT</text>
<text x="355.8" y="283.4">SONY.</text>
<text x="355.8" y="286.2">OF</text>
<text x="358.2" y="286.2">A</text>
<text x="359.8" y="286.2">PATENT,UTILITY</text>
<text x="360.6" y="283.4">ALL</text>
<text x="362.2" y="284.8">AS</text>
<text x="363.8" y="283.4">QUESTIONS</text>
<text x="364.6" y="284.8">WELL</text>
<text x="368.6" y="284.8">AS</text>
<text x="371" y="284.8">THE</text>
<text x="371.8" y="283.4">MUST</text>
<text x="371.8" y="286.2">MODEL</text>
<text x="374.2" y="284.8">COMMUNICATION</text>
<text x="375.8" y="283.4">BE</text>
<text x="376.6" y="286.2">OR</text>
<text x="378.2" y="283.4">REFERRED</text>
<text x="379" y="286.2">DESIGN.</text>
<text x="385.4" y="283.4">TO</text>
<text x="385.4" y="284.8">OF</text>
<text x="385.4" y="286.2">COPYRIGHT</text>
<text x="387.8" y="283.4">THE</text>
<text x="387.8" y="284.8">ITS</text>
<text x="391" y="283.4">LOCAL</text>
<text x="391" y="284.8">CONTENTS</text>
<text x="393.4" y="286.2">RESERVED.</text>
<text x="395.8" y="283.4">PURCHASING</text>
<text x="398.2" y="284.8">TO</text>
</g>
</svg>
